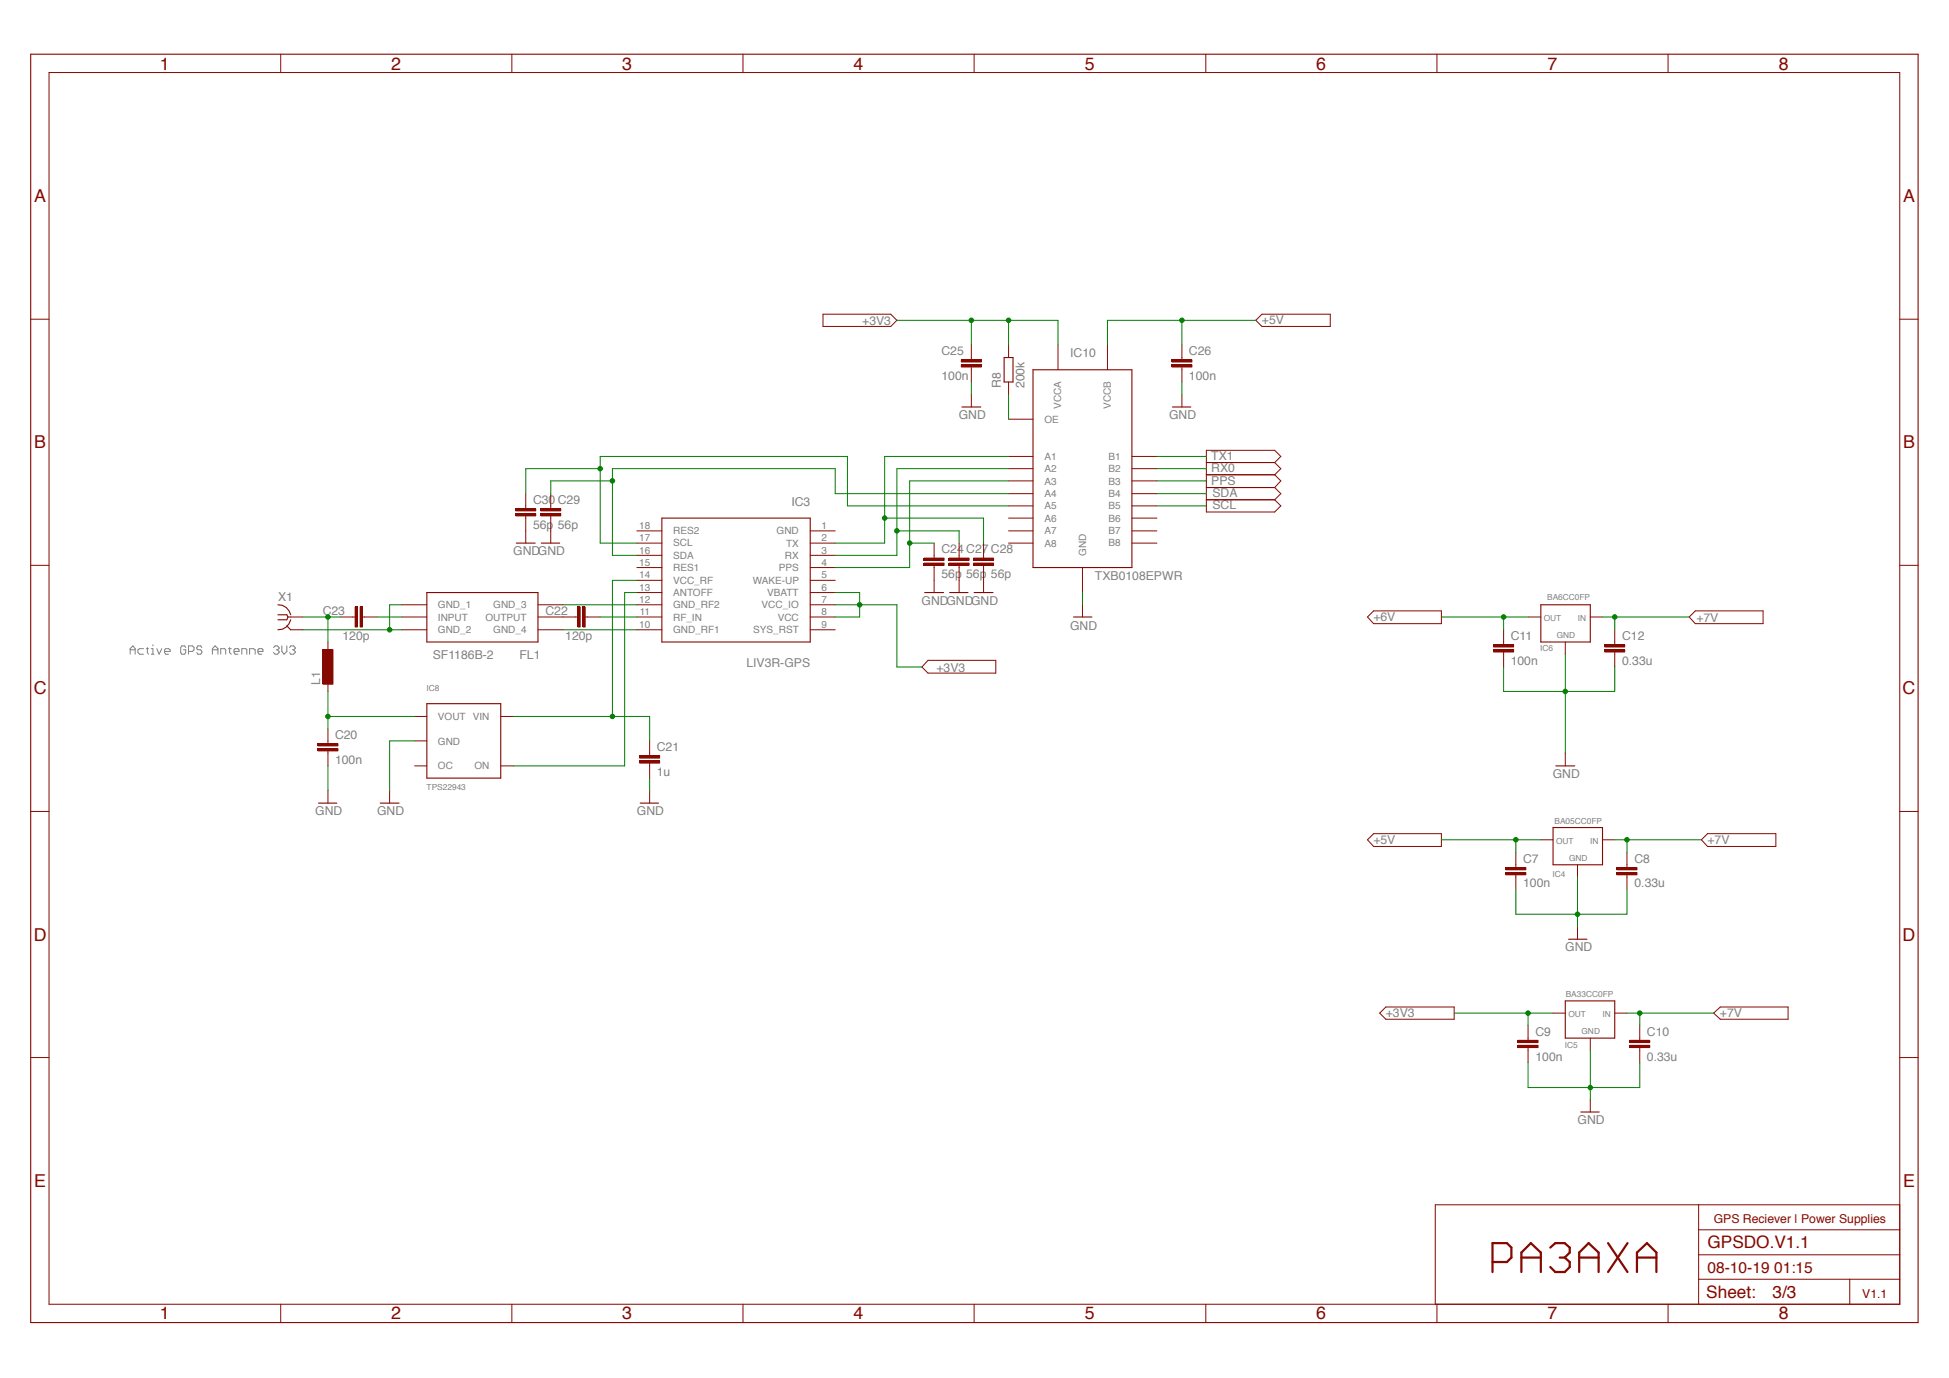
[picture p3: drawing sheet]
<svg xmlns="http://www.w3.org/2000/svg" width="297mm" height="210mm" viewBox="0 0 297 210" stroke-linecap="round" stroke-linejoin="round" font-family="sans-serif">
<g fill="none" stroke="#808080" stroke-width=".15">
<path d="M19.8 99.7v-.8l.5-.5 .3 .5v.8M19.8 99h.8M21.9 98.9h-.6l-.3 .1v.4l.3 .3h.6M22.3 98.9h.3M22.5 98.7v.7l.1 .3M23.1 98.9h.2v.8M23.1 99.7h.4M23.3 98.3v.1M23.9 98.9l.3 .8 .5-.8M25.1 99.3h.8v-.3l-.2-.1h-.4l-.2 .1v.4l.2 .3h.4M28.3 98.7l-.2-.3h-.4l-.2 .3v.7l.2 .3h.4l.2-.3v-.4h-.3M28.7 99.3h.6l.3-.3v-.3l-.3-.3h-.6v1.3"/>
<path d="M30.8 98.7l-.2-.3h-.4l-.2 .3 .2 .3h.4l.2 .3-.2 .4h-.4l-.2-.3M32.4 99h.8M32.4 99.7v-.8l.4-.5 .4 .5v.8M33.6 99.7v-.8h.6l.2 .1v.7M34.8 98.9h.4M35 98.7v.7l.2 .3M35.7 99.3h.7v-.3l-.1-.1h-.5l-.1 .1v.4l.1 .3h.5M36.9 99.7v-.8h.5l.2 .1v.7M38 99.7v-.8h.6l.3 .1v.7M39.3 99.3h.8v-.3l-.2-.1h-.4l-.2 .1v.4l.2 .3h.4M41.7 98.7l.2-.3h.4l.2 .3v.2l-.2 .1M42.1 99h.2"/>
<path d="M42.3 99l.2 .3v.1l-.2 .3h-.4l-.2-.3M42.9 98.4v.9l.4 .4 .4-.4v-.9M44.1 98.7l.2-.3h.4l.3 .3v.2l-.3 .1M44.6 99h.1M44.7 99l.3 .3v.1l-.3 .3h-.4l-.2-.3"/>
</g>
<path d="M227.4 192.3h2.2l.7-.7v-1.5l-.7-.7h-2.2v4.4M231.8 193.8v-2.9l1.5-1.5 1.5 1.5v2.9M231.8 191.6h3M236.2 190.1l.8-.7h1.4l.8 .7v.8l-.8 .7M237.7 191.6h.7M238.4 191.6l.8 .7v.8l-.8 .7h-1.4l-.8-.7M240.6 191.6h3M240.6 193.8v-2.9l1.5-1.5 1.5 1.5v2.9M245 189.4l3 4.4M248 189.4l-3 4.4M249.4 191.6h3M249.4 193.8v-2.9l1.6-1.5 1.4 1.5v2.9" fill="none" stroke="#850900" stroke-width=".34"/>
<path d="M100.9 79h22.6v18.8h-22.6zM42.4 92.2a1.93 1.93 0 0 1 1.9 1.5M42.4 93.7h1.3l.2 .3-.2 .5h-1.3M43.7 95.4l.6 .6M44.3 94.5a1.93 1.93 0 0 1-1.9 1.5M65 90.3h17v7.5h-17zM65 107.2h11.3v11.4h-11.3zM57.9 122.4h2.9" fill="none" stroke="#850900" stroke-width=".17"/>
<g fill="none" stroke="#850900" stroke-width=".15">
<path d="M43.9 94h2.3M44.3 96h1.9M61.2 92.2h3.8M61.2 94h3.8M61.2 96h3.8M82 92.2h3.8M82 94h3.8M82 96h3.8M97 80.9h3.9M97 82.8h3.9M97 84.6h3.9M97 86.5h3.9"/>
<path d="M97 88.4h3.9M97 90.3h3.9M97 92.2h3.9M97 94h3.9M97 96h3.9M123.5 80.9h3.8M123.5 82.8h3.8M123.5 84.6h3.8M123.5 86.5h3.8M123.5 88.4h3.8M123.5 90.3h3.8M123.5 92.2h3.8"/>
<path d="M123.5 94h3.8M123.5 96h3.8M63.2 109.2h1.8M63.2 112.9h1.8M63.2 116.7h1.8M76.3 109.2h2M76.3 116.7h2M59.4 120.4v2"/>
</g>
<path d="M49.2 99h1.5v5.3h-1.5z" fill="#850900"/>
<g fill="none" stroke="#850900" stroke-width=".15">
<path d="M7.5 11.1h282v187.7h-282zM42.8 8.3v2.8M78 8.3v2.8M113.2 8.3v2.8M148.4 8.3v2.8M183.7 8.3v2.8M219 8.3v2.8M254.2 8.3v2.8M4.7 48.6h2.8M125.4 47.9h10.3l1 .9-1 .9h-10.3zM146.5 55.6h3v.3h-3zM146.5 54.8h3v.4h-3z"/>
<path d="M148 52.5v2.3M148 56v2.2M153.7 52.5v2M153.7 58.2v2M161.2 52.5v3.9M168.8 52.5v3.9M178.6 55.6h3v.3h-3zM178.6 54.8h3v.4h-3zM180.1 52.5v2.3M180.1 56v2.2M192.3 47.9h10.4v1.8h-10.4l-.9-.9zM289.5 48.6h2.8"/>
<path d="M78.6 78.3h3v.3h-3zM78.6 77.5h3v.4h-3zM80.1 75.2v2.2M80.1 78.6v4.2M82.4 78.3h3v.3h-3zM82.4 77.5h3v.4h-3zM83.9 75.2v2.2M83.9 78.6v4.2M148 60.2v1.8M153.7 69.6h3.7M153.7 71.4h3.7M153.7 73.3h3.7"/>
<path d="M153.7 75.2h3.7M153.7 77.1h3.7M153.7 79h3.7M153.7 63.9h3.7M172.5 69.6h3.8M172.5 71.4h3.8M172.5 73.3h3.8M172.5 75.2h3.8M172.5 77.1h3.8M172.5 79h3.8M180.1 60.2v1.8M183.8 70.5h10.4"/>
<path d="M183.8 72.4h10.4M183.8 74.3h10.4M183.8 76.2h10.4M194.2 70.5l1-.9-1-1h-10.4v9.4h10.4l1-.9-1-.9M194.2 70.5l1 .9-1 1M194.2 72.4l1 .9-1 1M194.2 74.3l1 .9-1 1M4.7 86.2h2.8M49.2 99h1.5v5.3h-1.5zM50 97.8v1.9M51.8 94h2.3M54.1 92.5h.4v3.1h-.4z"/>
<path d="M54.9 92.5h.3v3.1h-.3zM55.2 94h2.3M85.8 94h2.3M88.1 92.5h.3v3.1h-.3zM88.8 92.5h.4v3.1h-.4zM89.2 94h2.3M140.8 85.8h3.1v.4h-3.1zM140.8 85.1h3.1v.3h-3.1zM142.3 82.8v2.3M142.3 86.2v4.1M144.6 85.8h3.1v.4h-3.1zM144.6 85.1h3.1v.3h-3.1z"/>
<path d="M146.2 82.8v2.3M146.2 86.2v4.1M148.4 85.8h3v.4h-3zM148.4 85.1h3v.3h-3zM149.9 82.8v2.3M149.9 86.2v4.1M153.7 80.9h3.7M153.7 82.8h3.7M165 86.5v3.8M165 92.2v1.8M172.5 80.9h3.8M172.5 82.8h3.8"/>
<path d="M208.4 94l.9-.9h10.3v1.9h-10.3zM227.6 99h3.1v.4h-3.1zM227.6 98.3h3.1v.3h-3.1zM229.1 96v2.2M229.1 99.4v2.2M232.9 94h1.9M238.5 97.8v1.9M242.3 94h1.9M244.5 99h3.1v.4h-3.1zM244.5 98.3h3.1v.3h-3.1zM246.1 96v2.2M246.1 99.4v2.2"/>
<path d="M258.3 93.1h10.4v1.9h-10.4l-.9-1zM289.5 86.2h2.8M48.5 114.1h3v.3h-3zM48.5 113.3h3v.4h-3zM50 103.5v1.9M50 111v2.3M50 114.4v2.3M97.5 116h3v.3h-3zM97.5 115.2h3v.3h-3zM99 112.9v2.3M99 116.3v2.3M141.4 100.6h10.3v2h-10.3l-.9-1z"/>
<path d="M238.5 114.8v1.9M4.7 123.7h2.8M50 120.4v2M99 120.4v2M208.4 128l.9-1h10.3v2h-10.3zM229.5 133h3v.3h-3zM229.5 132.2h3v.4h-3zM231 129.9v2.2M231 133.3v2.2M234.8 128h1.9M240.4 131.8v1.9M244.2 128h1.9"/>
<path d="M246.4 133h3v.3h-3zM246.4 132.2h3v.4h-3zM247.9 129.9v2.2M247.9 133.3v2.2M260.2 127h10.4v2h-10.4l-.9-1zM289.5 123.7h2.8M210.2 154.4l1-.9h10.4v1.8h-10.4zM231.3 159.3h3.1v.3h-3.1zM231.3 158.5h3.1v.4h-3.1zM232.9 156.3v2.2M232.9 159.7v2.2M236.7 154.4h1.8"/>
<path d="M240.4 141.2v1.9M242.3 158.2v1.9M246.1 154.4h1.8M248.3 159.3h3.1v.3h-3.1zM248.3 158.5h3.1v.4h-3.1zM249.9 156.3v2.2M249.9 159.7v2.2M261.1 154.4l1-.9h10.4v1.8h-10.4zM4.7 161.2h2.8M242.3 167.6v1.9M289.5 161.2h2.8M42.8 198.8v2.8"/>
<path d="M78 198.8v2.8M113.2 198.8v2.8M148.4 198.8v2.8M183.7 198.8v2.8M219 198.8v2.8M254.2 198.8v2.8M258.8 195h30.7M258.8 183.6v15.2M258.8 191.2h30.7M258.8 187.4h30.7M281.9 195v3.8M289.5 183.6h-70.8v15.2"/>
</g>
<g fill="none" stroke="#850900" stroke-width=".34">
<path d="M146.5 55.7h3M146.5 55h3M178.6 55.7h3M178.6 55h3M78.6 78.4h3M78.6 77.7h3M82.4 78.4h3M82.4 77.7h3M54.3 92.5v3M55 92.5v3M88.2 92.5v3M89 92.5v3"/>
<path d="M140.8 86h3M140.8 85.2h3M144.6 86h3.1M144.6 85.2h3.1M148.3 86h3.1M148.3 85.2h3.1M227.6 99.2h3M227.6 98.4h3M244.5 99.2h3.1M244.5 98.4h3.1M48.4 114.2h3.1M48.4 113.5h3.1"/>
<path d="M97.5 116.1h3M97.5 115.3h3M229.4 133.1h3.1M229.4 132.4h3.1M246.4 133.1h3M246.4 132.4h3M231.3 159.5h3.1M231.3 158.7h3.1M248.3 159.5h3.1M248.3 158.7h3.1"/>
</g>
<g fill="none" stroke="#850900" stroke-width=".17">
<path d="M4.7 8.3h287.6v193.3h-287.6zM153 54.5h1.4v3.7h-1.4zM157.4 56.4h15.1v30.1h-15.1zM146.6 62h2.9M178.7 62h2.8M78.7 82.8h2.9M82.5 82.8h2.8M140.9 90.3h2.9M144.7 90.3h2.8M148.4 90.3h2.9M163.6 94h2.8M234.8 92.2h7.5v5.6h-7.5z"/>
<path d="M237.1 116.7h2.9M48.5 122.4h2.8M97.6 122.4h2.8M236.7 126.1h7.5v5.7h-7.5zM238.5 152.5h7.6v5.7h-7.6zM239 143.1h2.8M240.9 169.5h2.8"/>
</g>
<path d="M219.6 128h15.2M231 128v1.9" fill="none" stroke="#007d00" stroke-width=".15"/>
<circle cx="231" cy="128" r=".34" fill="#007d00"/>
<g fill="none" stroke="#007d00" stroke-width=".15">
<path d="M180.1 48.8v3.7M191.4 48.8h-22.6v3.7"/>
<circle cx="231" cy="128" r=".34"/>
</g>
<circle cx="180.1" cy="48.8" r=".34" fill="#007d00"/>
<g fill="none" stroke="#007d00" stroke-width=".15">
<path d="M221.6 154.4h15.1M232.9 154.4v1.9"/>
<circle cx="180.1" cy="48.8" r=".34"/>
</g>
<circle cx="232.8" cy="154.4" r=".34" fill="#007d00"/>
<g fill="none" stroke="#007d00" stroke-width=".15">
<path d="M136.7 48.8h24.5v3.7M148 48.8v3.7"/>
<circle cx="232.9" cy="154.4" r=".34"/>
</g>
<circle cx="148" cy="48.8" r=".34" fill="#007d00"/>
<g fill="none" stroke="#007d00" stroke-width=".15">
<path d="M153.7 48.8v3.7"/>
<circle cx="148" cy="48.8" r=".34"/>
</g>
<circle cx="153.7" cy="48.8" r=".34" fill="#007d00"/>
<g fill="none" stroke="#007d00" stroke-width=".15">
<path d="M127.3 92.2h3.7M131 90.3v3.7h-3.7"/>
<circle cx="153.7" cy="48.8" r=".34"/>
</g>
<circle cx="131" cy="92.1" r=".34" fill="#007d00"/>
<g fill="none" stroke="#007d00" stroke-width=".15">
<path d="M46.2 94h5.6M50 94v3.8M127.3 90.3h3.7M131 92.2h5.7v9.4h3.8"/>
<circle cx="131" cy="92.2" r=".34"/>
</g>
<circle cx="50" cy="94" r=".34" fill="#007d00"/>
<g fill="none" stroke="#007d00" stroke-width=".15">
<path d="M46.2 96h15M61.2 92.2h-1.8v3.8"/>
<circle cx="50" cy="94" r=".34"/>
</g>
<circle cx="59.4" cy="96" r=".34" fill="#007d00"/>
<g fill="none" stroke="#007d00" stroke-width=".15">
<path d="M85.8 92.2h11.2M50 116.7v3.7M63.2 112.9h-3.8v7.5M99 118.6v1.8M231 135.5v3.8h16.9v-3.8M240.4 133.7v5.6"/>
<circle cx="59.4" cy="96" r=".34"/>
</g>
<circle cx="240.4" cy="139.3" r=".34" fill="#007d00"/>
<g fill="none" stroke="#007d00" stroke-width=".15">
<path d="M240.4 139.3v1.9M232.9 161.9v3.8h17v-3.8M242.3 160.1v5.6"/>
<circle cx="240.4" cy="139.3" r=".34"/>
</g>
<circle cx="242.3" cy="165.7" r=".34" fill="#007d00"/>
<g fill="none" stroke="#007d00" stroke-width=".15">
<path d="M238.5 99.7v5.7M229.1 101.6v3.8h17v-3.8M242.3 165.7v1.9"/>
<circle cx="242.3" cy="165.7" r=".34"/>
</g>
<circle cx="238.5" cy="105.4" r=".34" fill="#007d00"/>
<g fill="none" stroke="#007d00" stroke-width=".15">
<path d="M148 58.2v2M180.1 58.2v2M85.8 96h11.2M97 90.3h-1.8v26.4h-16.9M165 90.3v1.9M50 105.4v5.6M50 109.2h13.2M238.5 105.4v9.4"/>
<circle cx="238.5" cy="105.4" r=".34"/>
</g>
<circle cx="50" cy="109.2" r=".34" fill="#007d00"/>
<g fill="none" stroke="#007d00" stroke-width=".15">
<path d="M244.2 94h1.9v2"/>
<circle cx="50" cy="109.2" r=".34"/>
</g>
<circle cx="246" cy="94" r=".34" fill="#007d00"/>
<g fill="none" stroke="#007d00" stroke-width=".15">
<path d="M246.1 94h11.3M246.1 128h1.8v1.9"/>
<circle cx="246.1" cy="94" r=".34"/>
</g>
<circle cx="247.9" cy="128" r=".34" fill="#007d00"/>
<g fill="none" stroke="#007d00" stroke-width=".15">
<path d="M247.9 128h11.4M247.9 154.4h13.2M249.9 154.4v1.9"/>
<circle cx="247.9" cy="128" r=".34"/>
</g>
<circle cx="249.9" cy="154.4" r=".34" fill="#007d00"/>
<g fill="none" stroke="#007d00" stroke-width=".15">
<path d="M232.9 94h-3.8v2"/>
<circle cx="249.9" cy="154.4" r=".34"/>
</g>
<circle cx="229.1" cy="94" r=".34" fill="#007d00"/>
<g fill="none" stroke="#007d00" stroke-width=".15">
<path d="M97 88.4h-3.7v20.8M219.6 94h9.5M78.3 109.2h20.7v3.7"/>
<circle cx="229.1" cy="94" r=".34"/>
</g>
<circle cx="93.3" cy="109.2" r=".34" fill="#007d00"/>
<g fill="none" stroke="#007d00" stroke-width=".15">
<path d="M134.8 79h15.1v3.8M153.7 69.6h-18.9v13.2h-7.5M57.5 94h3.7M91.5 94h5.5"/>
<circle cx="93.3" cy="109.2" r=".34"/>
</g>
<circle cx="134.8" cy="78.9" r=".34" fill="#007d00"/>
<g fill="none" stroke="#007d00" stroke-width=".15">
<path d="M153.7 71.4h-17v13.2h-9.4M136.7 80.9h9.5v1.9"/>
<circle cx="134.8" cy="79" r=".34"/>
</g>
<circle cx="136.7" cy="80.9" r=".34" fill="#007d00"/>
<g fill="none" stroke="#007d00" stroke-width=".15">
<path d="M153.7 73.3h-15.1v13.2h-11.3M138.6 82.8h3.7"/>
<circle cx="136.7" cy="80.9" r=".34"/>
</g>
<circle cx="138.6" cy="82.7" r=".34" fill="#007d00"/>
<g fill="none" stroke="#007d00" stroke-width=".15">
<path d="M91.5 71.4h-11.4v3.8M153.7 77.1h-24.6v-7.5h-37.6v13.2h5.5"/>
<circle cx="138.6" cy="82.8" r=".34"/>
</g>
<circle cx="91.4" cy="71.4" r=".34" fill="#007d00"/>
<g fill="none" stroke="#007d00" stroke-width=".15">
<path d="M93.3 73.3h-9.4v1.9M153.7 75.2h-26.4v-3.8h-34v13.2h3.7"/>
<circle cx="91.5" cy="71.4" r=".34"/>
</g>
<circle cx="93.3" cy="73.3" r=".34" fill="#007d00"/>
<g fill="none" stroke="#007d00" stroke-width=".15">
<path d="M153.7 60.2v3.7M176.3 69.6h7.5M176.3 71.4h7.5M176.3 73.3h7.5M176.3 75.2h7.5M176.3 77.1h7.5"/>
<circle cx="93.3" cy="73.3" r=".34"/>
</g>
<g font-size="2.7" fill="#850900">
<text x="24.3" y="10.6">1</text>
<text x="59.6" y="10.6">2</text>
<text x="94.8" y="10.6">3</text>
<text x="130.1" y="10.6">4</text>
<text x="165.3" y="10.6">5</text>
<text x="200.6" y="10.6">6</text>
<text x="235.8" y="10.6">7</text>
<text x="271" y="10.6">8</text>
<text x="5.2" y="30.8">A</text>
<text x="290" y="30.8">A</text>
<text x="5.2" y="68.3">B</text>
<text x="290" y="68.3">B</text>
<text x="5.1" y="105.8">C</text>
<text x="289.9" y="105.8">C</text>
<text x="5.1" y="143.3">D</text>
<text x="289.9" y="143.3">D</text>
<text x="5.2" y="180.9">E</text>
<text x="290" y="180.9">E</text>
<text x="24.3" y="201.1">1</text>
<text x="59.6" y="201.1">2</text>
<text x="94.8" y="201.1">3</text>
<text x="130.1" y="201.1">4</text>
<text x="165.3" y="201.1">5</text>
<text x="200.6" y="201.1">6</text>
<text x="235.8" y="201.1">7</text>
<text x="271" y="201.1">8</text>
</g>
<g font-size="2.6" fill="#850900">
<text x="260.2" y="190.2">GPSDO.V1.1</text>
<text x="260" y="197.9">Sheet:</text>
<text x="270.1" y="197.8">3/3</text>
</g>
<text font-size="2.4" fill="#850900" x="260.2" y="194">08-10-19 01:15</text>
<g font-size="1.9" fill="#808080">
<text x="131.4" y="49.5">+3V3</text>
<text x="192.3" y="49.4">+5V</text>
<text x="143.5" y="57.9">100n</text>
<text x="143.5" y="54.2">C25</text>
<text x="152.5" y="59.2" transform="rotate(-90 152.5 59.2)">R8</text>
<text x="156.1" y="59.2" transform="rotate(-90 156.1 59.2)">200k</text>
<text x="163.1" y="54.4">IC10</text>
<text x="181.2" y="57.9">100n</text>
<text x="181.2" y="54.2">C26</text>
<text x="146.1" y="63.9">GND</text>
<text x="178.2" y="63.9">GND</text>
<text x="184.6" y="70.1">TX1</text>
<text x="184.6" y="72">RX0</text>
<text x="81.2" y="76.8">C30 C29</text>
<text x="120.6" y="77.1">IC3</text>
<text x="184.6" y="73.9">PPS</text>
<text x="184.8" y="75.8">SDA</text>
<text x="184.8" y="77.6">SCL</text>
<text x="81.2" y="80.6">56p 56p</text>
<text x="78.2" y="84.6">GNDGND</text>
<text x="143.5" y="88.1">56p 56p 56p</text>
<text x="143.5" y="84.3">C24 C27 C28</text>
<text x="166.8" y="88.4">TXB0108EPWR</text>
<text x="42.4" y="91.6">X1</text>
<text x="49.2" y="93.8">C23</text>
<text x="83.1" y="93.8">C22</text>
<text x="140.4" y="92.2">GNDGNDGND</text>
<text x="163.1" y="95.9">GND</text>
<text x="209.3" y="94.6">+6V</text>
<text x="258.5" y="94.8">+7V</text>
<text x="52.2" y="97.6">120p</text>
<text x="65.9" y="100.4">SF1186B-2</text>
<text x="79.2" y="100.4">FL1</text>
<text x="86.1" y="97.6">120p</text>
<text x="113.7" y="101.6">LIV3R-GPS</text>
<text x="230.2" y="101.3">100n</text>
<text x="230.2" y="97.5">C11</text>
<text x="247.2" y="101.3">0.33u</text>
<text x="247.2" y="97.5">C12</text>
<text x="48.8" y="104.4" transform="rotate(-90 48.8 104.4)">L1</text>
<text x="142.7" y="102.3">+3V3</text>
<text x="51.1" y="112.6">C20</text>
<text x="51.1" y="116.4">100n</text>
<text x="100.1" y="118.3">1u</text>
<text x="100.1" y="114.5">C21</text>
<text x="236.6" y="118.6">GND</text>
<text x="48" y="124.2">GND</text>
<text x="57.5" y="124.2">GND</text>
<text x="97.1" y="124.2">GND</text>
<text x="209.3" y="128.6">+5V</text>
<text x="232.1" y="131.5">C7</text>
<text x="249.1" y="131.5">C8</text>
<text x="260.2" y="128.6">+7V</text>
<text x="232.1" y="135.3">100n</text>
<text x="249.1" y="135.3">0.33u</text>
<text x="238.5" y="145">GND</text>
<text x="211.2" y="155">+3V3</text>
<text x="262.1" y="155">+7V</text>
<text x="234" y="161.7">100n</text>
<text x="234" y="157.9">C9</text>
<text x="251" y="161.7">0.33u</text>
<text x="251" y="157.9">C10</text>
<text x="240.4" y="171.4">GND</text>
</g>
<g font-size="1.9" fill="#850900">
<text x="261.1" y="186.4">GPS Reciever | Power Supplies</text>
<text x="283.8" y="197.8">V1.1</text>
</g>
<g font-size="1.5" fill="#808080">
<text x="159.2" y="64.4">OE</text>
<text x="161.7" y="62.3" transform="rotate(-90 161.7 62.3)">VCCA</text>
<text x="169.3" y="62.3" transform="rotate(-90 169.3 62.3)">VCCB</text>
<text x="159.2" y="70.1">A1</text>
<text x="159.2" y="72">A2</text>
<text x="168.9" y="72">B2</text>
<text x="168.9" y="70.1">B1</text>
<text x="159.2" y="73.9">A3</text>
<text x="159.2" y="75.8">A4</text>
<text x="159.2" y="77.6">A5</text>
<text x="168.9" y="77.6">B5</text>
<text x="168.9" y="75.7">B4</text>
<text x="168.9" y="73.8">B3</text>
<text x="97.4" y="82.5">17</text>
<text x="97.4" y="80.6">18</text>
<text x="102.6" y="83.3">SCL</text>
<text x="102.6" y="81.4">RES2</text>
<text x="118.3" y="81.4">GND</text>
<text x="119.8" y="83.3">TX</text>
<text x="125.2" y="80.6">1</text>
<text x="125.2" y="82.5">2</text>
<text x="159.2" y="79.5">A6</text>
<text x="159.2" y="81.4">A7</text>
<text x="159.2" y="83.3">A8</text>
<text x="168.9" y="83.3">B8</text>
<text x="168.9" y="81.4">B7</text>
<text x="168.9" y="79.5">B6</text>
<text x="97.4" y="88.1">14</text>
<text x="97.4" y="86.2">15</text>
<text x="97.4" y="84.4">16</text>
<text x="102.6" y="88.9">VCC_RF</text>
<text x="102.6" y="87">RES1</text>
<text x="102.6" y="85.2">SDA</text>
<text x="114.7" y="89">WAKE-UP</text>
<text x="118.7" y="87.1">PPS</text>
<text x="119.6" y="85.2">RX</text>
<text x="125.2" y="84.4">3</text>
<text x="125.2" y="86.2">4</text>
<text x="125.2" y="88.1">5</text>
<text x="165.5" y="84.8" transform="rotate(-90 165.5 84.8)">GND</text>
<text x="66.7" y="92.7">GND_1</text>
<text x="66.7" y="94.6">INPUT</text>
<text x="74" y="94.6">OUTPUT</text>
<text x="75.2" y="92.7">GND_3</text>
<text x="97.4" y="95.7">10</text>
<text x="97.4" y="91.9">12</text>
<text x="97.4" y="90">13</text>
<text x="97.5" y="93.8">11</text>
<text x="102.6" y="94.6">RF_IN</text>
<text x="102.6" y="92.7">GND_RF2</text>
<text x="102.6" y="90.8">ANTOFF</text>
<text x="116.1" y="92.7">VCC_IO</text>
<text x="116.9" y="90.8">VBATT</text>
<text x="118.5" y="94.6">VCC</text>
<text x="125.2" y="90">6</text>
<text x="125.2" y="91.9">7</text>
<text x="125.2" y="93.8">8</text>
<text x="125.2" y="95.7">9</text>
<text x="66.7" y="96.5">GND_2</text>
<text x="75.2" y="96.5">GND_4</text>
<text x="102.6" y="96.5">GND_RF1</text>
<text x="114.8" y="96.5">SYS_RST</text>
<text x="66.7" y="109.7">VOUT</text>
<text x="66.7" y="113.5">GND</text>
<text x="72" y="109.7">VIN</text>
<text x="66.7" y="117.2">OC</text>
<text x="72.3" y="117.2">ON</text>
</g>
<g font-size="1.3" fill="#808080">
<text x="235.2" y="94.6">OUT</text>
<text x="235.8" y="91.4">BA6CC0FP</text>
<text x="240.4" y="94.6">IN</text>
<text x="234.7" y="99.1">IC6</text>
<text x="237.2" y="97.3">GND</text>
<text x="65" y="105.4">IC8</text>
<text x="65" y="120.4">TPS22943</text>
<text x="236.9" y="125.5">BA05CC0FP</text>
<text x="237.1" y="128.6">OUT</text>
<text x="239.1" y="131.2">GND</text>
<text x="242.3" y="128.6">IN</text>
<text x="236.6" y="133.6">IC4</text>
<text x="238.6" y="151.9">BA33CC0FP</text>
<text x="239" y="155">OUT</text>
<text x="244.2" y="155">IN</text>
<text x="238.5" y="159.7">IC5</text>
<text x="241" y="157.6">GND</text>
</g>
</svg>
